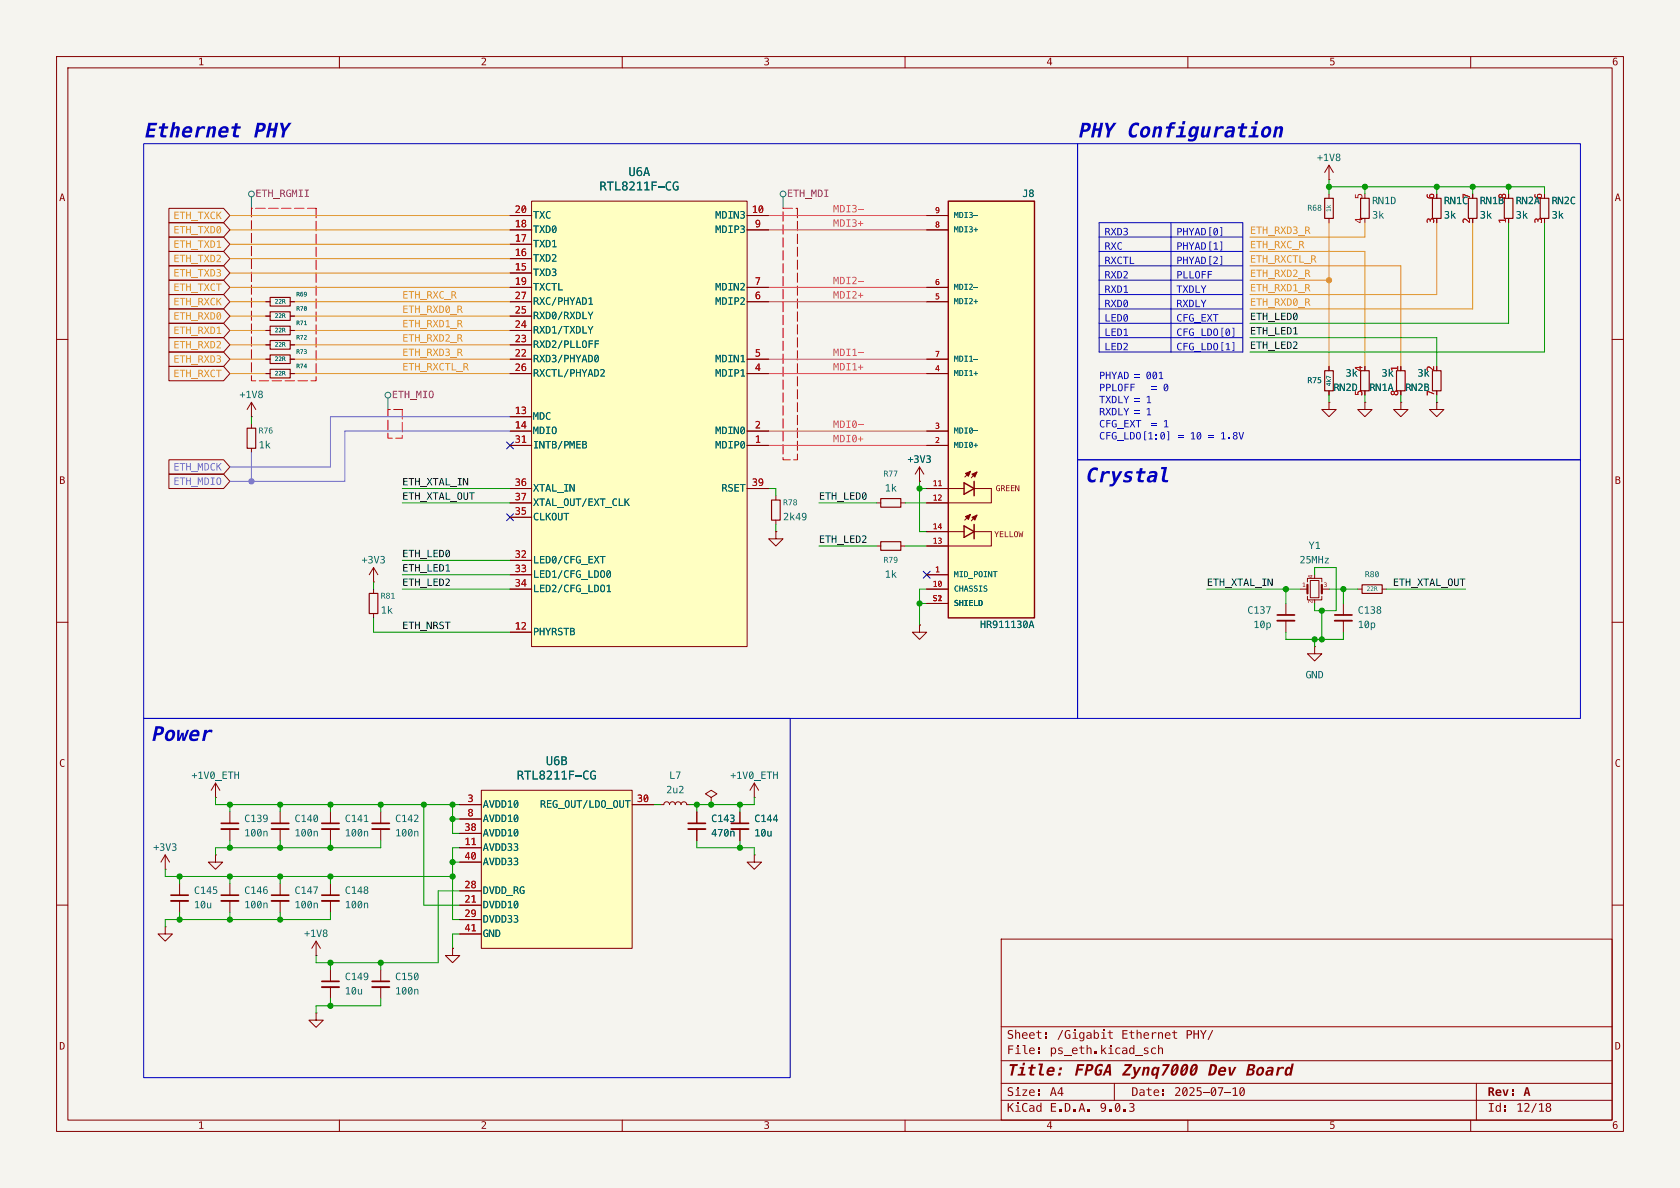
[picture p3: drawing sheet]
<svg xmlns="http://www.w3.org/2000/svg" width="297mm" height="210mm" viewBox="0 0 297 210" stroke-linecap="round" stroke-linejoin="round" font-family="sans-serif">
<path d="M0 0h297v210h-297z" fill="#f5f4ef" stroke="#f5f4ef" stroke-width=".18"/>
<g fill="none" stroke="#840000" stroke-width=".18">
<path d="M10 10h277v190h-277zM12 12h273v186h-273zM60 10v2M110 10v2M160 10v2M210 10v2M260 10v2M10 60h2M285 60h2M10 110h2M285 110h2M10 160h2"/>
<path d="M177 166h108v32h-108zM285 160h2M60 198v2M110 198v2M160 198v2M210 198v2M260 198v2"/>
</g>
<g fill="#840000">
<path d="M205.5 192.6h.3v.4h-.3z"/>
<path d="M205.5 193.4h.3v.3h-.3z"/>
<path d="M219.3 192.3l.1-.1a.56 .56 0 0 1 .6 .2 .56 .56 0 0 1 .1 .6 .53 .53 0 0 1-.2 .7 .53 .53 0 0 1-.7-.1v-.2h.2a.29 .29 0 0 0 .4 .1 .29 .29 0 0 0 .1-.4l-.1-.4-.4 .7h-.2l-.1-.4h.2v.2l.5-.7a.29 .29 0 0 0-.4-.1 .29 .29 0 0 0-.1 .4v.2h-.2z"/>
</g>
<path d="M177 194.5h108" fill="none" stroke="#840000" stroke-width=".18"/>
<g fill="#840000">
<path d="M192.3 196.1h.4v.4h-.4z"/>
<path d="M199.7 195h.2a.41 .41 0 0 1 .6 .1 .41 .41 0 0 1-.2 .6 .47 .47 0 0 1 .2 .7 .47 .47 0 0 1-.7 .1h-.2v-.2l.2 .1a.34 .34 0 0 0 .6-.3 .34 .34 0 0 0-.5-.3v-.2a.29 .29 0 0 0 .4 0 .29 .29 0 0 0 0-.4 .29 .29 0 0 0-.4 0h-.2z"/>
</g>
<path d="M177 191.5h108" fill="none" stroke="#840000" stroke-width=".18"/>
<g fill="#840000">
<path d="M183.5 192.6h.3v.4h-.3z"/>
<path d="M183.5 193.4h.3v.3h-.3z"/>
<path d="M266 195.4h.3v.4h-.3z"/>
<path d="M266 196.2h.3v.3h-.3z"/>
<path d="M273.4 195.1a.43 .43 0 0 1 .7 0 .43 .43 0 0 1-.2 .6 .47 .47 0 0 1 0 .9 .47 .47 0 0 1-.7-.5h.3a.3 .3 0 0 0 .4 .2 .3 .3 0 0 0 0-.4 .3 .3 0 0 0-.4 .1l-.3 .1 .1-.2 .3-.2-.3-.3h.2a.26 .26 0 0 0 .4 .2 .26 .26 0 0 0 0-.4 .26 .26 0 0 0-.4 .1l-.2 .1z"/>
</g>
<path d="M177 187.5h108" fill="none" stroke="#840000" stroke-width=".18"/>
<g fill="#840000">
<path d="M180.8 187.9h.4l-.1 .4h-.4z"/>
<path d="M185.3 188.8a.64 .64 0 0 1 .9-.2 .64 .64 0 0 1 .2 .9h-1a.37 .37 0 0 0 .2 .4 .37 .37 0 0 0 .4-.1l.3-.1-.1 .4h-.1a.69 .69 0 0 1-.9 0 .69 .69 0 0 1-.1-.9h1a.31 .31 0 0 0-.3-.3 .31 .31 0 0 0-.3 .3h-.4z"/>
<path d="M187.3 188.7h.5l-.1 .5h-.5z"/>
<path d="M187.1 189.6h.5l-.1 .5h-.5z"/>
<path d="M182.1 185.3a.5 .5 0 0 1 .6-.1 .5 .5 0 0 1 .2 .6h-.8a.43 .43 0 0 0 .3 .4 .43 .43 0 0 0 .5-.1v.2l-.4 .1a.56 .56 0 0 1-.6-.8h.9a.31 .31 0 0 0-.4-.3 .31 .31 0 0 0-.3 .3h-.2z"/>
<path d="M183.5 185.2h.3v.4h-.3z"/>
<path d="M183.5 186h.3v.3h-.3z"/>
<path d="M202.3 185.2h.7v.2h-.5v.2a.42 .42 0 0 1 .5 .3 .42 .42 0 0 1-.3 .5 .42 .42 0 0 1-.5-.3h.6l.1-.1-.3-.2a.33 .33 0 0 1-.3-.2 .33 .33 0 0 1 0-.4z"/>
<path d="M203.6 185.3l.2-.1a.38 .38 0 0 1 .6 .2 .42 .42 0 0 0-.6 .1 .42 .42 0 0 0 0 .5 .42 .42 0 0 0 .6 .1 .39 .39 0 0 1-.7 .2 .69 .69 0 0 1-.1-1z"/>
<path d="M204.7 184.7h.2v.7l.3-.2a.36 .36 0 0 1 .4 .4v.7h-.2v-.7a.26 .26 0 0 0-.3-.3 .26 .26 0 0 0-.2 .4v.6h-.2z"/>
</g>
<path d="M177 181.5h108" fill="none" stroke="#840000" stroke-width=".18"/>
<g fill="#840000">
<path d="M184.8 182.5h.3v.4h-.3z"/>
<path d="M184.8 183.3h.3v.3h-.3z"/>
<path d="M194.7 182.5h.5v1h.4v.1h-.9v-.1h.3v-.9h-.3z"/>
<path d="M195 182h.2v.3h-.2z"/>
<path d="M196.1 182.2h.2v.3h.4v.1h-.4v.8l.4 .1v.1h-.2a.32 .32 0 0 1-.4-.4v-.6h-.3v-.1h.3z"/>
<path d="M206.1 182.6a.5 .5 0 0 1 .6-.1 .5 .5 0 0 1 .2 .6h-.8a.43 .43 0 0 0 .3 .4 .43 .43 0 0 0 .5-.1v.2l-.4 .1a.56 .56 0 0 1-.6-.8h.9a.31 .31 0 0 0-.4-.3 .31 .31 0 0 0-.3 .3h-.2z"/>
<path d="M207.5 182.2h.2v.3h.4v.1h-.4v.8l.4 .1v.1h-.2a.32 .32 0 0 1-.4-.4v-.6h-.3v-.1h.3z"/>
</g>
<g fill="none" stroke="#840000" stroke-width=".18">
<path d="M234.9 31.8h.1M234.9 29.2v2.6M234.9 34.3v.8M234.9 38.6v.8M234.9 29.2l-.7 1.3M234.9 29.2l.8 1.3M47 58.4h.8M51.3 58.4h.8M44.4 73.7h.1M44.4 71.1l-.7 1.3M44.4 71.1l.8 1.3M44.4 71.1v2.6"/>
<path d="M44.4 74.9v.8M44.4 79.2v.8M234.9 71.1v1.3h1.3l-1.3 1.3-1.2-1.3h1.2M234.9 71.1h.1M234.9 64.8v.7M234.9 69.1v.8M241.3 71.1v1.3h1.3l-1.3 1.3-1.3-1.3h1.3M241.3 71.1h.1M247.6 71.1v1.3h1.3l-1.3 1.3-1.2-1.3h1.2M247.6 71.1h.1M254 71.1v1.3h1.3l-1.3 1.3-1.3-1.3h1.3M254 71.1h.1"/>
<path d="M137.2 94v1.3h1.2l-1.2 1.2-1.3-1.2h1.3M137.2 94h.1M154.9 88.9h.8M159.3 88.9h.7M66 102.9h.1M66 100.3v2.6M66 104.1v.8M66 108.5v.7M66 100.3l-.7 1.3M66 100.3l.8 1.3M162.6 110.5v1.3h1.2l-1.2 1.2-1.3-1.2h1.3M162.6 110.5h.1"/>
<path d="M38.1 138.4l-.8 1.3M38.1 138.4l.8 1.3M38.1 138.4v2.6M133.3 138.4l-.7 1.3M133.3 138.4l.8 1.3M133.3 138.4v2.6M29.2 153.7h.1M29.2 151.1l-.8 1.3M29.2 151.1l.8 1.3M29.2 151.1v2.6M38.1 141h.1M58.4 143.5v2"/>
<path d="M58.4 146.6v2M58.4 156.2v2M58.4 159.3v2M67.3 143.5v2M67.3 146.6v2M116.8 142.2h.5l.2-.3 .4-.2 .3 .2 .2 .3 .1-.3 .4-.2 .3 .2 .2 .3 .1-.3 .4-.2 .3 .2 .2 .3 .1-.3 .4-.2 .4 .2 .1 .3h.5M123.2 143.5v2M123.2 146.6v2M125.7 141l1-.7-1-.6-1 .6 1 .7v1.2M125.7 142.2h.1M133.3 151.1v1.3h1.3l-1.3 1.3-1.2-1.3h1.2M133.3 151.1h.1"/>
<path d="M133.3 141h.1M29.2 163.8v1.3h1.3l-1.3 1.3-1.3-1.3h1.3M29.2 163.8h.1M55.9 179.1v1.2h1.2l-1.2 1.3-1.3-1.3h1.3M55.9 179.1h.1M55.9 168.9h.1M55.9 166.4l-.8 1.2M55.9 166.4l.7 1.2M55.9 166.4v2.5M58.4 171.5v2M58.4 174.5v2M67.3 171.5v2"/>
<path d="M67.3 174.5v2M80 167.6v1.3h1.3l-1.3 1.3-1.3-1.3h1.3M80 167.6h.1M197 191.5v3M261 191.5v6.5"/>
</g>
<g fill="none" stroke="#840000" stroke-width=".2">
<path d="M234.2 35.1h1.5v3.5h-1.5zM240.5 35.1h1.6v3.5h-1.6zM253.2 35.1h1.6v3.5h-1.6zM259.6 35.1h1.5v3.5h-1.5zM265.9 35.1h1.6v3.5h-1.6zM272.3 35.1h1.5v3.5h-1.5zM47.8 57.7h3.5v1.5h-3.5zM43.7 75.7h1.5v3.5h-1.5zM234.2 65.5h1.5v3.6h-1.5zM240.5 65.5h1.6v3.6h-1.6zM246.9 65.5h1.5v3.6h-1.5zM253.2 65.5h1.6v3.6h-1.6z"/>
<path d="M155.7 88.1h3.6v1.6h-3.6zM65.3 104.9h1.5v3.6h-1.5z"/>
</g>
<path d="M56.9 145.5h3M56.9 158.2h3M65.8 145.5h3M121.7 145.5h3M56.9 173.5h3M65.8 173.5h3" fill="none" stroke="#840000" stroke-width=".3"/>
<path d="M56.9 146.6h3M56.9 159.3h3M65.8 146.6h3M121.7 146.6h3M56.9 174.5h3M65.8 174.5h3" fill="none" stroke="#840000" stroke-width=".33"/>
<path d="M85.1 139.7h26.7v27.9h-26.7z" fill="#ffffc2"/>
<g fill="none" stroke="#840000" stroke-width=".18">
<path d="M47 55.9h.8M47 53.3h.8M51.3 55.9h.8M51.3 53.3h.8M47 66h.8M51.3 66h.8M85.1 139.7h26.7v27.9h-26.7zM31.7 156.2v2M31.7 159.3v2M38.1 151.1v1.3h1.3l-1.3 1.3-1.3-1.3h1.3M38.1 151.1h.1M40.6 143.5v2"/>
<path d="M40.6 146.6v2M40.6 156.2v2M40.6 159.3v2M49.5 143.5v2M49.5 146.6v2M49.5 156.2v2M49.5 159.3v2M81.3 142.2h3.8M81.3 144.8h3.8M81.3 147.3h3.8M81.3 149.9h3.8M81.3 152.4h3.8"/>
<path d="M81.3 157.5h3.8M111.8 142.2h3.8M130.8 143.5v2M130.8 146.6v2M81.3 160h3.8M81.3 162.6h3.8M81.3 165.1h3.8"/>
</g>
<path d="M30.2 158.2h3.1M39.1 145.5h3.1M39.1 158.2h3.1M48 145.5h3.1M48 158.2h3.1M129.3 145.5h3" fill="none" stroke="#840000" stroke-width=".3"/>
<path d="M30.2 159.3h3.1M39.1 146.6h3.1M39.1 159.3h3.1M48 146.6h3.1M48 159.3h3.1M129.3 146.6h3" fill="none" stroke="#840000" stroke-width=".33"/>
<path d="M47.8 55.1h3.5v1.5h-3.5zM47.8 52.6h3.5v1.5h-3.5zM47.8 65.3h3.5v1.5h-3.5z" fill="none" stroke="#840000" stroke-width=".2"/>
<path d="M94 35.6h38.1v78.7h-38.1z" fill="#ffffc2"/>
<g fill="none" stroke="#840000" stroke-width=".18">
<path d="M90.2 38.1h3.8M94 35.6h38.1v78.7h-38.1zM132.1 38.1h3.8M90.2 40.6h3.8M90.2 43.2h3.8M90.2 45.7h3.8M90.2 48.3h3.8M90.2 50.8h3.8M90.2 53.3h3.8M90.2 55.9h3.8M90.2 58.4h3.8M132.1 40.6h3.8"/>
<path d="M132.1 50.8h3.8M132.1 53.3h3.8M47 61h.8M47 63.5h.8M51.3 61h.8M51.3 63.5h.8M90.2 61h3.8M90.2 63.5h3.8M90.2 66h3.8M90.2 73.7h3.8M90.2 76.2h3.8M90.2 78.7h3.8"/>
<path d="M132.1 63.5h3.8M132.1 66h3.8M132.1 76.2h3.8M132.1 78.7h3.8M90.2 86.4h3.8M90.2 88.9h3.8M90.2 91.4h3.8M90.2 99.1h3.8M132.1 86.4h3.8M137.2 87.6v.8M137.2 91.9v.8M162.6 85.1h.1"/>
<path d="M162.6 82.6l-.8 1.2M162.6 82.6l.7 1.2M162.6 82.6v2.5M90.2 101.6h3.8M90.2 104.1h3.8M90.2 111.8h3.8M227.3 106.7v2M227.3 109.7v2.1M229.9 104.1h1.2M231.1 102.9v-.7h2.6v.7M231.1 105.4v.6h2.6v-.6M231.6 102.6h1.6v3.1h-1.6z"/>
<path d="M232.4 114.3v1.3h1.3l-1.3 1.2-1.3-1.2h1.3M232.4 114.3h.1M233.7 104.1h1.2M237.5 106.7v2M237.5 109.7v2.1M240 104.1h.8M244.3 104.1h.8"/>
</g>
<path d="M47.8 60.2h3.5v1.5h-3.5zM47.8 62.7h3.5v1.6h-3.5zM136.4 88.4h1.5v3.5h-1.5zM240.8 103.4h3.5v1.5h-3.5z" fill="none" stroke="#840000" stroke-width=".2"/>
<path d="M225.8 108.7h3.1M236 108.7h3" fill="none" stroke="#840000" stroke-width=".3"/>
<path d="M225.8 109.7h3.1M236 109.7h3" fill="none" stroke="#840000" stroke-width=".33"/>
<path d="M231.1 103.4v1.5M233.7 103.4v1.5" fill="none" stroke="#840000" stroke-width=".38"/>
<path d="M167.6 35.6h15.3v73.6h-15.3z" fill="#ffffc2"/>
<path d="M167.6 35.6h15.3v73.6h-15.3zM170.4 85.3l1.8 1.1-1.8 1zM170.4 93l1.8 1-1.8 1zM172.2 85.1v2.5M172.2 92.7v2.6" fill="none" stroke="#840000" stroke-width=".25"/>
<g fill="none" stroke="#840000" stroke-width=".18">
<path d="M29.9 39.4h9.6l1.1 1.2-1.1 1.3h-9.6zM29.9 36.8h9.6l1.1 1.3-1.1 1.3h-9.6zM163.8 38.1h3.8M29.9 52.1h9.6l1.1 1.2-1.1 1.3h-9.6zM29.9 44.4h9.6l1.1 1.3-1.1 1.3h-9.6zM29.9 41.9h9.6l1.1 1.3-1.1 1.3h-9.6zM29.9 54.6h9.6l1.1 1.3-1.1 1.3h-9.6zM29.9 49.5h9.6l1.1 1.3-1.1 1.3h-9.6zM29.9 47h9.6l1.1 1.3-1.1 1.2h-9.6zM29.9 59.7h9.6l1.1 1.3-1.1 1.2h-9.6zM29.9 57.1h9.6l1.1 1.3-1.1 1.3h-9.6zM163.8 40.6h3.8"/>
<path d="M163.8 50.8h3.8M163.8 53.3h3.8M29.9 64.8h9.6l1.1 1.2-1.1 1.3h-9.6zM29.9 62.2h9.6l1.1 1.3-1.1 1.3h-9.6zM163.8 63.5h3.8M163.8 66h3.8M163.8 76.2h3.8M163.8 78.7h3.8M29.9 81.3h9.6l1.1 1.3-1.1 1.2h-9.6zM29.9 83.8h9.6l1.1 1.3-1.1 1.3h-9.6zM154.9 96.5h.8M159.3 96.5h.7"/>
<path d="M163.8 86.4h6.6M163.8 94h6.6M171.6 83.3l-1 1M171.6 90.9l-1 1M172.2 86.4h3.1v2.5h-11.5M172.2 94h3.1v2.5h-11.5M172.7 83.4l-1 1.1M172.7 91.1l-1 1M163.8 106.7h3.8M163.8 101.6h3.8M163.8 104.1h3.8"/>
</g>
<g fill="#840000" stroke="#840000" stroke-width=".18">
<path d="M170.7 83.7l.9-.4-.4 .9z"/>
<path d="M170.7 91.3l.9-.4-.4 .9z"/>
<path d="M171.8 83.8l.9-.4-.4 .9z"/>
<path d="M171.8 91.4l.9-.3-.4 .8z"/>
</g>
<path d="M155.7 95.8h3.6v1.5h-3.6z" fill="none" stroke="#840000" stroke-width=".2"/>
<g fill="none" stroke="#484848" stroke-width=".18">
<path d="M44.4 34.8v2M138.4 34.8v2M68.6 70.4v2"/>
<circle cx="44.5" cy="34.3" r=".51"/>
<circle cx="138.4" cy="34.3" r=".51"/>
<circle cx="68.6" cy="69.9" r=".51"/>
</g>
<path d="M55.9 36.8v30.5h-11.5v-30.5h11.5M141 36.8v44.5h-2.6v-44.5h2.6M71.1 72.4v5.1h-2.5v-5.1h2.5" fill="none" stroke="#f00" stroke-width=".18" stroke-dasharray="1.7 .6"/>
<g fill="#0000c2">
<path d="M195.4 40.3h.3a.35 .35 0 0 1 .5 .3 .35 .35 0 0 1-.3 .4l.4 .6h-.2l-.2-.5-.2-.1h-.1v.6h-.2v-.7h.4a.23 .23 0 0 0 .2-.2 .23 .23 0 0 0-.3-.3h-.1v.5h-.2z"/>
<path d="M196.4 40.3h.2l.3 .5 .3-.5h.2l-.4 .6 .4 .7h-.2l-.3-.6-.4 .6h-.2l.5-.7z"/>
<path d="M197.5 40.3a.69 .69 0 0 1 .8 .4 .69 .69 0 0 1-.2 .8l-.6 .1v-.2a.52 .52 0 0 0 .7-.4 .52 .52 0 0 0-.5-.6v1h-.2z"/>
<path d="M198.6 40.3h.2a.35 .35 0 0 1 .5 .1 .35 .35 0 0 1-.2 .5 .42 .42 0 0 1 .2 .6 .42 .42 0 0 1-.6 .1l-.1-.2h.1a.3 .3 0 0 0 .4 .1 .3 .3 0 0 0 .1-.4 .3 .3 0 0 0-.4-.1v-.2a.26 .26 0 0 0 .4-.1 .26 .26 0 0 0-.1-.3 .26 .26 0 0 0-.4 .1h-.1z"/>
<path d="M208.1 40.3h.4a.42 .42 0 0 1 .4 .5 .42 .42 0 0 1-.6 .3v.5h-.2v-.7h.4a.24 .24 0 0 0 .3-.2 .24 .24 0 0 0-.3-.3h-.2v.5h-.2z"/>
<path d="M209.2 40.3h.1v.5h.5v-.5h.2v1.3h-.2v-.7h-.5v.7h-.1z"/>
<path d="M210.1 40.3h.2l.3 .6 .4-.6h.1l-.4 .7v.6h-.2v-.6z"/>
<path d="M211.6 40.3h.2l.4 1.3h-.2l-.1-.3h-.4l-.1 .3h-.2l.1-.5h.6l-.2-.6-.2 .6h-.2z"/>
<path d="M212.4 40.3a.69 .69 0 0 1 .8 .4 .69 .69 0 0 1-.3 .8l-.5 .1v-.2a.52 .52 0 0 0 .6-.4 .52 .52 0 0 0-.5-.6v1h-.1z"/>
<path d="M213.8 40.2h.4v.1h-.2v1.3h.2v.1h-.4z"/>
<path d="M214.6 40.4l.2-.1a.69 .69 0 0 1 .5 .6 .69 .69 0 0 1-.5 .7l-.3-.3h.2a.25 .25 0 0 0 .4 .1 .25 .25 0 0 0 .1-.3l-.1-.4-.4 .6h-.2v-.4h.2v.3l.4-.7-.3-.1-.1 .5h-.2z"/>
<path d="M215.7 40.2h.4v1.5h-.4v-.1h.2v-1.3h-.2z"/>
<path d="M195.4 42.8h.3a.35 .35 0 0 1 .5 .3 .35 .35 0 0 1-.3 .4l.4 .6h-.2l-.2-.4-.2-.1h-.1v.5h-.2v-.7h.4a.23 .23 0 0 0 .2-.2 .23 .23 0 0 0-.3-.2h-.1v.4h-.2z"/>
<path d="M196.4 42.8h.2l.3 .5 .3-.5h.2l-.4 .6 .4 .7h-.2l-.3-.5-.4 .5h-.2l.5-.7z"/>
<path d="M197.7 42.9h.1a.33 .33 0 0 1 .5 .2l-.1-.1a.5 .5 0 0 0-.5 .5 .5 .5 0 0 0 .5 .5l.1-.1a.35 .35 0 0 1-.2 .3 .35 .35 0 0 1-.4-.2l-.2-.5z"/>
<path d="M208.1 42.8h.4a.42 .42 0 0 1 .4 .6 .42 .42 0 0 1-.6 .2v.5h-.2v-.6h.4a.24 .24 0 0 0 .3-.3 .24 .24 0 0 0-.3-.2h-.2v.5h-.2z"/>
<path d="M209.2 42.8h.1v.5h.5v-.5h.2v1.3h-.2v-.6h-.5v.6h-.1z"/>
<path d="M210.1 42.8h.2l.3 .6 .4-.6h.1l-.4 .8v.5h-.2v-.5z"/>
<path d="M211.6 42.8h.2l.4 1.3h-.2l-.1-.3h-.4l-.1 .3h-.2l.1-.4h.6l-.2-.7-.2 .7h-.2z"/>
<path d="M212.4 42.8a.69 .69 0 0 1 .8 .4 .69 .69 0 0 1-.3 .9h-.5v-.1a.52 .52 0 0 0 .6-.4 .52 .52 0 0 0-.5-.6v1h-.1z"/>
<path d="M213.8 42.7h.4v.1h-.2v1.4h.2v.1h-.4z"/>
<path d="M214.6 43l.5-.2v1.2h.2v.1h-.7v-.1h.3v-1l-.3 .2z"/>
<path d="M215.7 42.7h.4v1.6h-.4v-.1h.2v-1.4h-.2z"/>
<path d="M195.4 45.4h.3a.35 .35 0 0 1 .5 .2 .35 .35 0 0 1-.3 .5l.4 .6h-.2l-.2-.5-.2-.1h-.1v.6h-.2v-.7h.4a.23 .23 0 0 0 .2-.3 .23 .23 0 0 0-.3-.2h-.1v.5h-.2z"/>
<path d="M196.4 45.4h.2l.3 .5 .3-.5h.2l-.4 .6 .4 .7h-.2l-.3-.6-.4 .6h-.2l.5-.7z"/>
<path d="M197.7 45.5l.1-.1a.33 .33 0 0 1 .5 .2l-.1-.1a.5 .5 0 0 0-.5 .5 .5 .5 0 0 0 .5 .5l.1-.1a.35 .35 0 0 1-.2 .3 .35 .35 0 0 1-.4-.1l-.2-.6z"/>
<path d="M198.5 45.4h1v.1h-.4v1.2h-.2v-1.2h-.4z"/>
<path d="M199.7 45.4h.2v1.1h.6v.2h-.8z"/>
<path d="M208.1 45.4h.4a.42 .42 0 0 1 .4 .5 .42 .42 0 0 1-.6 .3v.5h-.2v-.7h.4a.24 .24 0 0 0 .3-.2 .24 .24 0 0 0-.3-.3h-.2v.5h-.2z"/>
<path d="M209.2 45.4h.1v.5h.5v-.5h.2v1.3h-.2v-.7h-.5v.7h-.1z"/>
<path d="M210.1 45.4h.2l.3 .5 .4-.5h.1l-.4 .7v.6h-.2v-.6z"/>
<path d="M211.6 45.4h.2l.4 1.3h-.2l-.1-.4h-.4l-.1 .4h-.2l.1-.5h.6l-.2-.7-.2 .7h-.2z"/>
<path d="M212.4 45.4a.69 .69 0 0 1 .8 .4 .69 .69 0 0 1-.3 .8l-.5 .1v-.2a.52 .52 0 0 0 .6-.4 .52 .52 0 0 0-.5-.6v1h-.1z"/>
<path d="M213.8 45.2h.4v.2h-.2v1.3h.2v.1h-.4z"/>
<path d="M214.5 45.4a.47 .47 0 0 1 .7 .1 .47 .47 0 0 1-.2 .7l-.3 .3h.6v.2h-.8l.6-.9a.31 .31 0 0 0-.2-.3 .31 .31 0 0 0-.4 .1z"/>
<path d="M215.7 45.2h.4v1.6h-.4v-.1h.2v-1.3h-.2z"/>
<path d="M195.4 47.9h.3a.35 .35 0 0 1 .5 .3 .35 .35 0 0 1-.3 .4l.4 .6h-.2l-.2-.5h-.2h-.1v.5h-.2v-.7h.4a.23 .23 0 0 0 .2-.2 .23 .23 0 0 0-.3-.2h-.1v.4h-.2z"/>
<path d="M196.4 47.9h.2l.3 .5 .3-.5h.2l-.4 .6 .4 .7h-.2l-.3-.5-.4 .5h-.2l.5-.7z"/>
<path d="M197.5 47.9a.69 .69 0 0 1 .8 .4 .69 .69 0 0 1-.2 .9h-.6v-.1a.52 .52 0 0 0 .7-.4 .52 .52 0 0 0-.5-.6v1h-.2z"/>
<path d="M198.6 48a.47 .47 0 0 1 .7 .1 .47 .47 0 0 1-.2 .7l-.3 .3h.6v.1h-.8l.6-.9a.31 .31 0 0 0-.2-.3 .31 .31 0 0 0-.4 .2z"/>
<path d="M208.1 47.9h.4a.42 .42 0 0 1 .4 .5 .42 .42 0 0 1-.6 .3v.5h-.2v-.7h.4a.24 .24 0 0 0 .3-.2 .24 .24 0 0 0-.3-.2h-.2v.4h-.2z"/>
<path d="M209.2 47.9h.2v1.2h.6v.1h-.8z"/>
<path d="M210.3 47.9h.2v1.2h.6v.1h-.8z"/>
<path d="M211.4 48l.2-.1a.55 .55 0 0 1 .5 .3 .55 .55 0 0 1 0 .5 .46 .46 0 0 1-.5 .5 .46 .46 0 0 1-.3-.6h.2a.31 .31 0 0 0 0 .4 .31 .31 0 0 0 .4 0l.1-.4a.31 .31 0 0 0-.1-.4 .31 .31 0 0 0-.4-.1v.5h-.2z"/>
<path d="M212.4 47.9h.8v.2h-.6v.3h.6v.2h-.6v.6h-.2z"/>
<path d="M213.5 47.9h.8v.2h-.6v.3h.5v.2h-.5v.6h-.2z"/>
<path d="M195.4 50.5h.3a.35 .35 0 0 1 .5 .2 .35 .35 0 0 1-.3 .4l.4 .7h-.2l-.2-.5-.2-.1h-.1v.6h-.2v-.7h.4a.23 .23 0 0 0 .2-.3 .23 .23 0 0 0-.3-.2h-.1v.5h-.2z"/>
<path d="M196.4 50.5h.2l.3 .4 .3-.4h.2l-.4 .6 .4 .7h-.2l-.3-.6-.4 .6h-.2l.5-.7z"/>
<path d="M197.5 50.5a.69 .69 0 0 1 .8 .3 .69 .69 0 0 1-.2 .9l-.6 .1v-.2a.52 .52 0 0 0 .7-.4 .52 .52 0 0 0-.5-.6v1h-.2z"/>
<path d="M198.7 50.6l.5-.1v1.1h.2v.2h-.7v-.2h.3v-1l-.3 .2z"/>
<path d="M208 50.5h1v.1h-.4v1.2h-.2v-1.2h-.4z"/>
<path d="M209.1 50.5h.2l.3 .4 .3-.4h.2l-.4 .6 .4 .7h-.2l-.3-.6-.4 .6h-.2l.5-.7z"/>
<path d="M210.2 50.5a.69 .69 0 0 1 .8 .3 .69 .69 0 0 1-.2 .9l-.6 .1v-.2a.52 .52 0 0 0 .7-.4 .52 .52 0 0 0-.5-.6v1h-.2z"/>
<path d="M211.4 50.5h.1v1.1h.7v.2h-.8z"/>
<path d="M212.3 50.5h.2l.3 .5 .3-.5h.2l-.4 .7v.6h-.2v-.6z"/>
<path d="M195.4 53h.3a.35 .35 0 0 1 .5 .3 .35 .35 0 0 1-.3 .4l.4 .6h-.2l-.2-.5-.2-.1h-.1v.6h-.2v-.7h.4a.23 .23 0 0 0 .2-.2 .23 .23 0 0 0-.3-.3h-.1v.5h-.2z"/>
<path d="M196.4 53h.2l.3 .5 .3-.5h.2l-.4 .6 .4 .7h-.2l-.3-.6-.4 .6h-.2l.5-.7z"/>
<path d="M197.5 53a.69 .69 0 0 1 .8 .4 .69 .69 0 0 1-.2 .8l-.6 .1v-.2a.52 .52 0 0 0 .7-.4 .52 .52 0 0 0-.5-.6v1h-.2z"/>
<path d="M198.7 53.1l.2-.1a.69 .69 0 0 1 .5 .6 .69 .69 0 0 1-.5 .7l-.3-.3h.2a.25 .25 0 0 0 .4 .1 .25 .25 0 0 0 0-.3v-.4l-.4 .6h-.2v-.4h.2v.3l.4-.7-.3-.1-.1 .5h-.2z"/>
<path d="M208.1 53h.3a.35 .35 0 0 1 .5 .3 .35 .35 0 0 1-.3 .4l.4 .6h-.2l-.2-.5-.2-.1h-.1v.6h-.2v-.7h.4a.23 .23 0 0 0 .2-.2 .23 .23 0 0 0-.3-.3h-.1v.5h-.2z"/>
<path d="M209.1 53h.2l.3 .5 .3-.5h.2l-.4 .6 .4 .7h-.2l-.3-.6-.4 .6h-.2l.5-.7z"/>
<path d="M210.2 53a.69 .69 0 0 1 .8 .4 .69 .69 0 0 1-.2 .8l-.6 .1v-.2a.52 .52 0 0 0 .7-.4 .52 .52 0 0 0-.5-.6v1h-.2z"/>
<path d="M211.4 53h.1v1.1h.7v.2h-.8z"/>
<path d="M212.3 53h.2l.3 .6 .3-.6h.2l-.4 .7v.6h-.2v-.6z"/>
<path d="M195.4 55.5h.2v1.2h.7v.1h-.9z"/>
<path d="M196.5 55.5h.8v.2h-.6v.3h.5v.2h-.5v.5h.6v.1h-.8z"/>
<path d="M197.5 55.5a.69 .69 0 0 1 .8 .4 .69 .69 0 0 1-.2 .9h-.6v-.1a.52 .52 0 0 0 .7-.4 .52 .52 0 0 0-.5-.6v1h-.2z"/>
<path d="M198.7 55.6l.2-.1a.69 .69 0 0 1 .5 .7 .69 .69 0 0 1-.5 .7l-.3-.3h.2a.25 .25 0 0 0 .4 .1 .25 .25 0 0 0 0-.4v-.4l-.4 .7h-.2v-.4h.2v.2l.4-.6-.3-.1-.1 .5h-.2z"/>
<path d="M208.3 55.6a.33 .33 0 0 1 .6 .2l-.1-.1a.5 .5 0 0 0-.5 .5 .5 .5 0 0 0 .5 .5l.1-.1a.35 .35 0 0 1-.3 .3 .35 .35 0 0 1-.3-.2l-.2-.5z"/>
<path d="M209.2 55.5h.8v.2h-.6v.3h.5v.2h-.5v.6h-.2z"/>
<path d="M210.4 55.6h.1a.34 .34 0 0 1 .5 .2l-.1-.1a.42 .42 0 0 0-.5 .1 .42 .42 0 0 0 0 .5 .33 .33 0 0 0 .1 .4 .33 .33 0 0 0 .4 0v-.4h-.2v-.1h.4v.5a.6 .6 0 0 1-.8-.1 .6 .6 0 0 1-.1-.8z"/>
<path d="M211.2 57h1v.1h-1z"/>
<path d="M212.4 55.5h.8v.2h-.6v.3h.6v.2h-.6v.5h.6v.1h-.8z"/>
<path d="M213.4 55.5h.2l.3 .5 .2-.5h.2l-.4 .6 .5 .7h-.2l-.3-.5-.4 .5h-.2l.5-.7z"/>
<path d="M214.4 55.5h1v.2h-.4v1.1h-.2v-1.1h-.4z"/>
<path d="M195.4 58.1h.2v1.1h.7v.2h-.9z"/>
<path d="M196.5 58.1h.8v.1h-.6v.4h.5v.1h-.5v.5h.6v.2h-.8z"/>
<path d="M197.5 58.1a.69 .69 0 0 1 .8 .4 .69 .69 0 0 1-.2 .8l-.6 .1v-.2a.52 .52 0 0 0 .7-.4 .52 .52 0 0 0-.5-.6v1h-.2z"/>
<path d="M198.7 58.2l.5-.1v1.1h.2v.2h-.7v-.2h.3v-1l-.3 .2z"/>
<path d="M208.3 58.2v-.1a.33 .33 0 0 1 .6 .2l-.1-.1a.5 .5 0 0 0-.5 .5 .5 .5 0 0 0 .5 .5l.1-.1a.35 .35 0 0 1-.3 .3 .35 .35 0 0 1-.3-.1l-.2-.6z"/>
<path d="M209.2 58.1h.8v.1h-.6v.4h.5v.1h-.5v.7h-.2z"/>
<path d="M210.4 58.2l.1-.1a.34 .34 0 0 1 .5 .2h-.1a.42 .42 0 0 0-.5 0 .42 .42 0 0 0 0 .6 .33 .33 0 0 0 .1 .3 .33 .33 0 0 0 .4 0v-.3h-.2v-.2h.4v.6a.6 .6 0 0 1-.8-.1 .6 .6 0 0 1-.1-.8z"/>
<path d="M211.2 59.5h1v.2h-1z"/>
<path d="M212.4 58.1h.2v1.1h.6v.2h-.8z"/>
<path d="M213.4 58.1a.69 .69 0 0 1 .8 .4 .69 .69 0 0 1-.2 .8l-.6 .1v-.2a.52 .52 0 0 0 .7-.4 .52 .52 0 0 0-.5-.6v1h-.2z"/>
<path d="M214.6 58.2l.2-.1a.55 .55 0 0 1 .5 .2 .55 .55 0 0 1 0 .6 .46 .46 0 0 1-.5 .5 .46 .46 0 0 1-.3-.7h.2a.31 .31 0 0 0 0 .4 .31 .31 0 0 0 .4 .1l.1-.5a.31 .31 0 0 0-.1-.4 .31 .31 0 0 0-.3 0l-.1 .4h-.2z"/>
<path d="M215.9 57.9h.4v.2h-.2v1.3h.2v.1h-.4z"/>
<path d="M216.8 58.2l.2-.1a.69 .69 0 0 1 .5 .6 .69 .69 0 0 1-.5 .7l-.3-.3h.2a.25 .25 0 0 0 .3 .1 .25 .25 0 0 0 .1-.3v-.4l-.4 .6h-.2l-.1-.4h.2v.3l.4-.7-.3-.1-.1 .5h-.2z"/>
<path d="M217.8 57.9h.4v1.6h-.4v-.1h.3v-1.3h-.3z"/>
<path d="M195.4 60.6h.2v1.2h.7v.1h-.9z"/>
<path d="M196.5 60.6h.8v.2h-.6v.3h.5v.2h-.5v.5h.6v.1h-.8z"/>
<path d="M197.5 60.6a.69 .69 0 0 1 .8 .4 .69 .69 0 0 1-.2 .9h-.6v-.1a.52 .52 0 0 0 .7-.4 .52 .52 0 0 0-.5-.6v1h-.2z"/>
<path d="M198.6 60.7a.47 .47 0 0 1 .7 .1 .47 .47 0 0 1-.2 .7l-.3 .3h.6v.1h-.8l.6-.9a.31 .31 0 0 0-.2-.3 .31 .31 0 0 0-.4 .2z"/>
<path d="M208.3 60.7a.33 .33 0 0 1 .6 .1h-.1a.5 .5 0 0 0-.5 .5 .5 .5 0 0 0 .5 .5l.1-.1a.35 .35 0 0 1-.3 .3 .35 .35 0 0 1-.3-.2l-.2-.5z"/>
<path d="M209.2 60.6h.8v.2h-.6v.3h.5v.2h-.5v.6h-.2z"/>
<path d="M210.4 60.7h.1a.34 .34 0 0 1 .5 .2l-.1-.1a.42 .42 0 0 0-.5 .1 .42 .42 0 0 0 0 .5 .33 .33 0 0 0 .1 .3 .33 .33 0 0 0 .4 0v-.3h-.2v-.2h.4v.6a.6 .6 0 0 1-.8-.1 .6 .6 0 0 1-.1-.8z"/>
<path d="M211.2 62.1h1v.1h-1z"/>
<path d="M212.4 60.6h.2v1.2h.6v.1h-.8z"/>
<path d="M213.4 60.6a.69 .69 0 0 1 .8 .4 .69 .69 0 0 1-.2 .9h-.6v-.1a.52 .52 0 0 0 .7-.4 .52 .52 0 0 0-.5-.6v1h-.2z"/>
<path d="M214.6 60.7l.2-.1a.55 .55 0 0 1 .5 .3 .55 .55 0 0 1 0 .5 .46 .46 0 0 1-.5 .5 .46 .46 0 0 1-.3-.6h.2a.31 .31 0 0 0 0 .4 .31 .31 0 0 0 .4 0l.1-.4a.31 .31 0 0 0-.1-.4 .31 .31 0 0 0-.3-.1l-.1 .5h-.2z"/>
<path d="M215.9 60.5h.4v.1h-.2v1.3h.2v.2h-.4z"/>
<path d="M216.7 60.8l.5-.2v1.2h.3v.1h-.7v-.1h.2v-1l-.3 .1z"/>
<path d="M217.8 60.5h.4v1.6h-.4v-.2h.3v-1.3h-.3z"/>
</g>
<path d="M194.3 39.4h25.4v22.8h-25.4zM207 39.4v22.8M194.3 41.9h25.4M194.3 44.5h25.4M194.3 47h25.4M194.3 49.5h25.4M194.3 52.1h25.4M194.3 54.6h25.4M194.3 57.2h25.4M194.3 59.7h25.4" fill="none" stroke="#0000c2" stroke-width=".18"/>
<g fill="none" stroke="#009600" stroke-width=".18">
<path d="M234.9 31.8v2.5M234.9 33h38.1v1.3M241.3 33v1.3M254 33v1.3M260.3 33v1.3M266.7 33v1.3M266.7 39.4v17.8h-45.7M273 39.4v22.8h-52M221 59.7h33v5.1M44.4 73.7v1.2M234.9 69.9v1.2M241.3 69.9v1.2"/>
<path d="M247.6 69.9v1.2M254 69.9v1.2M71.1 88.9h19.1M71.1 86.4h19.1M71.1 99.1h19.1M135.9 86.4h1.3v1.2M137.2 92.7v1.3M144.8 88.9h10.1M144.8 96.5h10.1M160 88.9h3.8M160 96.5h3.8M162.6 86.4h1.2"/>
<path d="M162.6 85.1v8.9h1.2M66 102.9v1.2M66 109.2v2.6h24.2M71.1 104.1h19.1M71.1 101.6h19.1M162.6 106.7h1.2M163.8 104.1h-1.2v6.4M213.4 104.1h16.5M227.3 111.8v1.2h10.2v-1.2M227.3 104.1v2.6M232.4 101.6v-1.3h3.8v7.7h-3.8v-1.3M232.4 113v1.3"/>
<path d="M233.7 108v5M234.9 104.1h5.1M237.5 104.1v2.6M245.1 104.1h14M29.2 153.7v1.2h50.8M31.7 154.9v1.3M38.1 141v1.2h43.2M40.6 142.2v1.3M40.6 148.6v1.3M40.6 154.9v1.3M49.5 142.2v1.3M49.5 148.6v1.3"/>
<path d="M49.5 154.9v1.3M58.4 142.2v1.3M58.4 148.6v1.3M58.4 154.9v1.3M67.3 148.6v1.3h-29.2v1.2M67.3 142.2v1.3M74.9 142.2v17.8h6.4M80 142.2v5.1h1.3M80 152.4h1.3M80 144.8h1.3M81.3 157.5h-3.8v12.7h-21.6v-1.3M81.3 149.9h-1.3v12.7h1.3"/>
<path d="M115.6 142.2h1.2M123.2 148.6v1.3h10.1v1.2M123.2 142.2v1.3M130.8 142.2v1.3M130.8 148.6v1.3M133.3 141v1.2h-11.4M31.7 161.3v1.3M40.6 161.3v1.3M49.5 161.3v1.3M58.4 161.3v1.3h-29.2v1.2M58.4 170.2v1.3M58.4 176.5v1.3"/>
<path d="M67.3 176.5v1.3h-11.4v1.3M67.3 170.2v1.3M81.3 165.1h-1.3v2.5"/>
</g>
<g fill="none" stroke="#df8e1d" stroke-width=".18">
<path d="M40.6 38.1h49.6M234.9 39.4v25.4M241.3 39.4v2.5h-20.3M254 39.4v12.7h-33M260.3 39.4v15.2h-39.3M40.6 50.8h49.6M40.6 58.4h6.4M40.6 55.9h6.4M40.6 53.3h6.4M40.6 43.2h49.6M40.6 48.3h49.6M40.6 45.7h49.6"/>
<path d="M40.6 40.6h49.6M52.1 58.4h38.1M52.1 55.9h38.1M52.1 53.3h38.1M221 49.5h13.9M221 47h26.6v17.8M221 44.5h20.3v20.3M40.6 61h6.4M40.6 63.5h6.4M40.6 66h6.4M52.1 61h38.1M52.1 63.5h38.1"/>
<path d="M52.1 66h38.1"/>
</g>
<path d="M135.9 38.1h27.9M135.9 40.6h27.9M135.9 53.3h27.9M135.9 50.8h27.9M135.9 76.2h27.9M135.9 78.7h27.9M135.9 63.5h27.9M135.9 66h27.9" fill="none" stroke="#e64553" stroke-width=".18"/>
<path d="M90.2 76.2h-29.2v8.9h-20.4M90.2 73.7h-31.8v8.9h-17.8M44.4 80v5.1" fill="none" stroke="#8839ef" stroke-width=".18"/>
<path d="M89.6 78.1l1.2 1.2M90.8 78.1l-1.2 1.2M89.6 90.8l1.2 1.2M90.8 90.8l-1.2 1.2M163.2 101l1.2 1.2M164.4 101l-1.2 1.2" fill="none" stroke="#000084" stroke-width=".18"/>
<g fill="#0000c2">
<path d="M203.5 68.7h.9v.2h-.9z"/>
<path d="M203.5 68.3h.9v.2h-.9z"/>
<path d="M202.3 76.2h.4v.2h-.3v1.3h.3v.1h-.4z"/>
<path d="M206.3 76.2h.4v1.6h-.4v-.1h.2v-1.3h-.2z"/>
<path d="M219 76.4h.1l.3 1.1 .3-1.1h.2l-.3 1.3h-.3z"/>
<path d="M41 22.3h.5l.1-.5h.5l-.2 .5h.7l-.1 .4h-.6l-.2 1.1 .6 .1-.1 .4h-.4a.47 .47 0 0 1-.6-.1 .47 .47 0 0 1 0-.6l.2-.9h-.5z"/>
<path d="M205.3 82.6h1l-.4 2.1 .1 .2h.5v.4h-.6a.52 .52 0 0 1-.5-.3 .52 .52 0 0 1 0-.6l.3-1.5h-.5z"/>
<path d="M209.1 21.4h.5l-.2 .6h-.4z"/>
<path d="M221.9 21.4h.5l-.1 .6h-.5z"/>
<path d="M223.3 22.6a.81 .81 0 0 1 1.2-.2 .81 .81 0 0 1 .2 1.1 .87 .87 0 0 1-.9 .9 .87 .87 0 0 1-.9-.8l.5-.1a.38 .38 0 0 0 .4 .5 .38 .38 0 0 0 .4-.5 .44 .44 0 0 0 .1-.5 .44 .44 0 0 0-.5-.3l-.2 .3-.2 .5h-.5l.2-.6z"/>
<path d="M225.4 22.3h.5v.3a.52 .52 0 0 1 .6-.3 .52 .52 0 0 1 .3 .7l-.3 1.3h-.5l.3-1.3a.27 .27 0 0 0-.3-.3 .27 .27 0 0 0-.2 .3l-.3 1.3h-.5z"/>
</g>
<path d="M25.4 25.4h165.1v101.6h-165.1zM190.5 25.4h88.9v55.9h-88.9zM190.5 81.3h88.9v45.7h-88.9zM25.4 127h114.3v63.5h-114.3z" fill="none" stroke="#0000c2" stroke-width=".18"/>
<g fill="none" stroke="#840000" stroke-width=".18">
<path d="M90.2 38.1h3.8M132.1 38.1h3.8M163.8 38.1h3.8M47 53.3h.8M47 58.4h.8M47 55.9h.8M51.3 53.3h.8M51.3 58.4h.8M51.3 55.9h.8M90.2 40.6h3.8M90.2 50.8h3.8M90.2 53.3h3.8"/>
<path d="M90.2 58.4h3.8M90.2 55.9h3.8M90.2 43.2h3.8M90.2 45.7h3.8M90.2 48.3h3.8M132.1 40.6h3.8M132.1 50.8h3.8M132.1 53.3h3.8M163.8 40.6h3.8M163.8 50.8h3.8M163.8 53.3h3.8M47 63.5h.8"/>
<path d="M47 66h.8M47 61h.8M51.3 63.5h.8M51.3 66h.8M51.3 61h.8M90.2 63.5h3.8M90.2 66h3.8M90.2 76.2h3.8M90.2 78.7h3.8M90.2 61h3.8M90.2 73.7h3.8M132.1 63.5h3.8"/>
<path d="M132.1 66h3.8M132.1 76.2h3.8M132.1 78.7h3.8M163.8 63.5h3.8M163.8 66h3.8M163.8 76.2h3.8M163.8 78.7h3.8M234.9 64.8v.7M234.9 69.1v.8M90.2 86.4h3.8M90.2 88.9h3.8M90.2 91.4h3.8"/>
<path d="M90.2 99.1h3.8M132.1 86.4h3.8M137.2 94h.1M162.6 85.1h.1M163.8 86.4h3.8M163.8 88.9h3.8M163.8 94h3.8M163.8 96.5h3.8M90.2 101.6h3.8M90.2 104.1h3.8M90.2 111.8h3.8M162.6 110.5h.1"/>
<path d="M163.8 106.7h3.8M163.8 101.6h3.8M163.8 104.1h3.8M81.3 142.2h3.8M81.3 144.8h3.8M81.3 147.3h3.8M81.3 149.9h3.8M81.3 152.4h3.8M81.3 157.5h3.8M111.8 142.2h3.8M123.2 143.5v2M123.2 146.6v2"/>
<path d="M130.8 143.5v2M130.8 146.6v2M80 167.6h.1M81.3 160h3.8M81.3 162.6h3.8M81.3 165.1h3.8"/>
</g>
<circle cx="234.9" cy="49.5" r=".46" fill="#df8e1d" stroke="#df8e1d" stroke-width=".18"/>
<g fill="#009600" stroke="#009600" stroke-width=".18">
<circle cx="162.6" cy="86.4" r=".46"/>
<circle cx="232.4" cy="113" r=".46"/>
<circle cx="233.7" cy="113" r=".46"/>
<circle cx="237.5" cy="104.1" r=".46"/>
<circle cx="233.7" cy="108" r=".46"/>
<circle cx="162.6" cy="106.7" r=".46"/>
<circle cx="130.8" cy="142.2" r=".46"/>
<circle cx="130.8" cy="149.9" r=".46"/>
<circle cx="123.2" cy="142.2" r=".46"/>
<circle cx="125.7" cy="142.2" r=".46"/>
<circle cx="266.7" cy="33" r=".46"/>
<circle cx="254" cy="33" r=".46"/>
<circle cx="260.3" cy="33" r=".46"/>
<circle cx="241.3" cy="33" r=".46"/>
<circle cx="234.9" cy="33" r=".46"/>
<circle cx="227.3" cy="104.1" r=".46"/>
<circle cx="31.7" cy="162.6" r=".46"/>
<circle cx="31.7" cy="154.9" r=".46"/>
<circle cx="40.6" cy="162.6" r=".46"/>
<circle cx="40.6" cy="154.9" r=".46"/>
<circle cx="40.6" cy="149.9" r=".46"/>
<circle cx="49.5" cy="154.9" r=".46"/>
<circle cx="49.5" cy="162.6" r=".46"/>
<circle cx="40.6" cy="142.2" r=".46"/>
<circle cx="67.3" cy="170.2" r=".46"/>
<circle cx="58.4" cy="177.8" r=".46"/>
<circle cx="58.4" cy="154.9" r=".46"/>
<circle cx="67.3" cy="142.2" r=".46"/>
<circle cx="74.9" cy="142.2" r=".46"/>
<circle cx="58.4" cy="142.2" r=".46"/>
<circle cx="49.5" cy="142.2" r=".46"/>
<circle cx="58.4" cy="149.9" r=".46"/>
<circle cx="49.5" cy="149.9" r=".46"/>
<circle cx="58.4" cy="170.2" r=".46"/>
<circle cx="80" cy="154.9" r=".46"/>
<circle cx="80" cy="152.4" r=".46"/>
<circle cx="80" cy="142.2" r=".46"/>
<circle cx="80" cy="144.8" r=".46"/>
</g>
<circle cx="44.4" cy="85.1" r=".46" fill="#8839ef" stroke="#8839ef" stroke-width=".18"/>
<g font-size="3.5" fill="#0000c2">
<text x="25.4" y="25.3">Ethernet</text>
<text x="44.7" y="25.3">PHY</text>
<text x="190.5" y="25.3">PHY Configuration</text>
<text x="191.8" y="86.3">Crystal</text>
<text x="26.7" y="132">Power</text>
</g>
<g font-size="2.8" fill="#840000">
<text x="178" y="190.9">Title:</text>
<text x="189.8" y="190.9">FPGA Zynq7000</text>
<text x="213.4" y="190.9">Dev Board</text>
</g>
<g font-size="2.1" fill="#006464">
<text x="106" y="34.3">RTL8211F-CG</text>
<text x="111.1" y="31.7">U6A</text>
<text x="96.5" y="135.9">U6B</text>
<text x="91.4" y="138.4">RTL8211F-CG</text>
</g>
<g font-size="2.1" fill="#840000">
<text x="178" y="184.2">Sheet:</text>
<text x="186.8" y="184.2">/Gigabit</text>
<text x="198.2" y="184.2">Ethernet</text>
<text x="209.6" y="184.2">PHY/</text>
<text x="178" y="186.9">File:</text>
<text x="185.6" y="186.9">ps_eth.kicad_sch</text>
<text x="178" y="197.1">KiCad</text>
<text x="178" y="194.3">Size:</text>
<text x="185.6" y="197.1">E.D.A.</text>
<text x="185.6" y="194.3">A4</text>
<text x="194.4" y="197.1">9.0.3</text>
<text x="200" y="194.3">Date:</text>
<text x="207.6" y="194.3">2025-07-10</text>
<text x="263" y="194.3">Rev:</text>
<text x="263" y="197.1">Id:</text>
<text x="268.1" y="197.1">12/18</text>
<text x="269.3" y="194.3">A</text>
</g>
<g font-size="1.8" fill="#840000">
<text x="35" y="12.1">1</text>
<text x="85" y="12.1">2</text>
<text x="135" y="12.1">3</text>
<text x="185" y="12.1">4</text>
<text x="235" y="12.1">5</text>
<text x="285" y="12.1">6</text>
<text x="10.5" y="36.1">A</text>
<text x="285.5" y="36.1">A</text>
<text x="10.5" y="86.1">B</text>
<text x="285.5" y="86.1">B</text>
<text x="10.5" y="136.1">C</text>
<text x="285.5" y="136.1">C</text>
<text x="10.5" y="186.1">D</text>
<text x="285.5" y="186.1">D</text>
<text x="35" y="200.1">1</text>
<text x="85" y="200.1">2</text>
<text x="135" y="200.1">3</text>
<text x="185" y="200.1">4</text>
<text x="235" y="200.1">5</text>
<text x="285" y="200.1">6</text>
</g>
<g font-size="1.8" fill="#006464">
<text x="232.8" y="29">+1V8</text>
<text x="180.7" y="35.3">J8</text>
<text x="94.2" y="39.1">TXC</text>
<text x="94.2" y="41.7">TXD0</text>
<text x="126.5" y="39.1">MDIN3</text>
<text x="126.5" y="41.7">MDIP3</text>
<text x="242.6" y="36.6">RN1D</text>
<text x="242.6" y="39.1">3k</text>
<text x="255.3" y="36.6">RN1C</text>
<text x="255.3" y="39.1">3k</text>
<text x="261.6" y="36.6">RN1B</text>
<text x="261.6" y="39.1">3k</text>
<text x="268" y="36.6">RN2A</text>
<text x="268" y="39.1">3k</text>
<text x="274.3" y="36.6">RN2C</text>
<text x="274.3" y="39.1">3k</text>
<text x="94.2" y="44.2">TXD1</text>
<text x="94.2" y="46.8">TXD2</text>
<text x="94.2" y="49.3">TXD3</text>
<text x="94.2" y="51.8">TXCTL</text>
<text x="126.5" y="51.8">MDIN2</text>
<text x="94.2" y="54.4">RXC/PHYAD1</text>
<text x="94.2" y="56.9">RXD0/RXDLY</text>
<text x="94.2" y="59.5">RXD1/TXDLY</text>
<text x="126.5" y="54.4">MDIP2</text>
<text x="94.2" y="62">RXD2/PLLOFF</text>
<text x="94.2" y="64.5">RXD3/PHYAD0</text>
<text x="126.5" y="64.5">MDIN1</text>
<text x="42.3" y="70.9">+1V8</text>
<text x="94.2" y="67.1">RXCTL/PHYAD2</text>
<text x="126.5" y="67.1">MDIP1</text>
<text x="235.8" y="69.6">RN2D</text>
<text x="237.9" y="67.1">3k</text>
<text x="242.1" y="69.6">RN1A</text>
<text x="244.2" y="67.1">3k</text>
<text x="248.5" y="69.6">RN2B</text>
<text x="250.6" y="67.1">3k</text>
<text x="94.2" y="74.7">MDC</text>
<text x="94.2" y="77.2">MDIO</text>
<text x="126.5" y="77.2">MDIN0</text>
<text x="45.7" y="79.8">1k</text>
<text x="94.2" y="79.8">INTB/PMEB</text>
<text x="126.5" y="79.8">MDIP0</text>
<text x="160.4" y="82.3">+3V3</text>
<text x="94.2" y="87.4">XTAL_IN</text>
<text x="94.2" y="89.9">XTAL_OUT/EXT_CLK</text>
<text x="127.5" y="87.4">RSET</text>
<text x="156.4" y="87.4">1k</text>
<text x="94.2" y="92.5">CLKOUT</text>
<text x="138.4" y="92.5">2k49</text>
<text x="63.9" y="100.1">+3V3</text>
<text x="94.2" y="100.1">LED0/CFG_EXT</text>
<text x="229.7" y="100.1">25MHz</text>
<text x="231.3" y="97.6">Y1</text>
<text x="94.2" y="102.6">LED1/CFG_LDO0</text>
<text x="94.2" y="105.2">LED2/CFG_LDO1</text>
<text x="156.4" y="102.6">1k</text>
<text x="67.3" y="109">1k</text>
<text x="94.2" y="112.8">PHYRSTB</text>
<text x="173.3" y="111.5">HR911130A</text>
<text x="220.5" y="109">C137</text>
<text x="221.6" y="111.5">10p</text>
<text x="240" y="109">C138</text>
<text x="240" y="111.5">10p</text>
<text x="230.8" y="120.4">GND</text>
<text x="33.8" y="138.2">+1V0_ETH</text>
<text x="85.3" y="143.3">AVDD10</text>
<text x="95.5" y="143.3">REG_OUT/LDO_OUT</text>
<text x="117.8" y="140.7">2u2</text>
<text x="118.3" y="138.2">L7</text>
<text x="129.1" y="138.2">+1V0_ETH</text>
<text x="43.2" y="145.8">C139</text>
<text x="43.2" y="148.4">100n</text>
<text x="52.1" y="145.8">C140</text>
<text x="52.1" y="148.4">100n</text>
<text x="61" y="145.8">C141</text>
<text x="61" y="148.4">100n</text>
<text x="69.8" y="145.8">C142</text>
<text x="69.8" y="148.4">100n</text>
<text x="85.3" y="145.8">AVDD10</text>
<text x="85.3" y="148.4">AVDD10</text>
<text x="125.7" y="145.8">C143</text>
<text x="125.7" y="148.4">470n</text>
<text x="133.3" y="145.8">C144</text>
<text x="133.3" y="148.4">10u</text>
<text x="27.1" y="150.9">+3V3</text>
<text x="85.3" y="150.9">AVDD33</text>
<text x="85.3" y="153.4">AVDD33</text>
<text x="34.3" y="158.5">C145</text>
<text x="34.3" y="161.1">10u</text>
<text x="43.2" y="158.5">C146</text>
<text x="43.2" y="161.1">100n</text>
<text x="52.1" y="158.5">C147</text>
<text x="52.1" y="161.1">100n</text>
<text x="61" y="158.5">C148</text>
<text x="61" y="161.1">100n</text>
<text x="85.3" y="158.5">DVDD_RG</text>
<text x="85.3" y="161.1">DVDD10</text>
<text x="53.7" y="166.1">+1V8</text>
<text x="85.3" y="163.6">DVDD33</text>
<text x="85.3" y="166.1">GND</text>
<text x="61" y="173.8">C149</text>
<text x="69.8" y="173.8">C150</text>
<text x="61" y="176.3">10u</text>
<text x="69.8" y="176.3">100n</text>
</g>
<g font-size="1.8" fill="#840084">
<text x="45.1" y="35.3">ETH_RGMII</text>
<text x="139.1" y="35.3">ETH_MDI</text>
<text x="69.3" y="70.9">ETH_MIO</text>
</g>
<g font-size="1.8" fill="#a90000">
<text x="241" y="35.2" transform="rotate(-90 241 35.2)">5</text>
<text x="253.7" y="35.2" transform="rotate(-90 253.7 35.2)">6</text>
<text x="260.1" y="35.2" transform="rotate(-90 260.1 35.2)">7</text>
<text x="266.4" y="35.2" transform="rotate(-90 266.4 35.2)">8</text>
<text x="272.8" y="35.2" transform="rotate(-90 272.8 35.2)">6</text>
<text x="91" y="37.8">20</text>
<text x="91" y="40.4">18</text>
<text x="132.9" y="37.8">10</text>
<text x="133.5" y="40.4">9</text>
<text x="241" y="39.5" transform="rotate(-90 241 39.5)">4</text>
<text x="253.7" y="39.5" transform="rotate(-90 253.7 39.5)">3</text>
<text x="260.1" y="39.5" transform="rotate(-90 260.1 39.5)">2</text>
<text x="266.4" y="39.5" transform="rotate(-90 266.4 39.5)">1</text>
<text x="272.8" y="39.5" transform="rotate(-90 272.8 39.5)">3</text>
<text x="91" y="42.9">17</text>
<text x="91" y="45.5">16</text>
<text x="91" y="48">15</text>
<text x="91" y="50.5">19</text>
<text x="91" y="53.1">27</text>
<text x="133.5" y="50.5">7</text>
<text x="133.5" y="53.1">6</text>
<text x="91" y="55.6">25</text>
<text x="91" y="58.2">24</text>
<text x="91" y="60.7">23</text>
<text x="91" y="63.2">22</text>
<text x="91" y="65.8">26</text>
<text x="133.5" y="63.2">5</text>
<text x="133.5" y="65.8">4</text>
<text x="241" y="65.7" transform="rotate(-90 241 65.7)">4</text>
<text x="247.4" y="65.7" transform="rotate(-90 247.4 65.7)">1</text>
<text x="253.7" y="65.7" transform="rotate(-90 253.7 65.7)">2</text>
<text x="241" y="70" transform="rotate(-90 241 70)">5</text>
<text x="247.4" y="70" transform="rotate(-90 247.4 70)">8</text>
<text x="253.7" y="70" transform="rotate(-90 253.7 70)">7</text>
<text x="91" y="73.4">13</text>
<text x="91" y="75.9">14</text>
<text x="133.5" y="75.9">2</text>
<text x="91" y="78.5">31</text>
<text x="133.5" y="78.5">1</text>
<text x="91" y="86.1">36</text>
<text x="91" y="88.6">37</text>
<text x="132.9" y="86.1">39</text>
<text x="91" y="91.2">35</text>
<text x="91" y="98.8">32</text>
<text x="91" y="101.3">33</text>
<text x="91" y="103.9">34</text>
<text x="91" y="111.5">12</text>
<text x="82.7" y="142">3</text>
<text x="112.6" y="142">30</text>
<text x="82.1" y="147.1">38</text>
<text x="82.1" y="149.6">11</text>
<text x="82.7" y="144.5">8</text>
<text x="82.1" y="152.1">40</text>
<text x="82.1" y="157.2">28</text>
<text x="82.1" y="159.8">21</text>
<text x="82.1" y="162.3">29</text>
<text x="82.1" y="164.8">41</text>
</g>
<g font-size="1.8" fill="#df8e1d">
<text x="30.7" y="41.8">ETH_TXD0</text>
<text x="30.7" y="39.2">ETH_TXCK</text>
<text x="221" y="41.6">ETH_RXD3_R</text>
<text x="30.7" y="46.8">ETH_TXD2</text>
<text x="30.7" y="44.3">ETH_TXD1</text>
<text x="221" y="44.1">ETH_RXC_R</text>
<text x="221" y="46.6">ETH_RXCTL_R</text>
<text x="30.7" y="51.9">ETH_TXCT</text>
<text x="30.7" y="49.4">ETH_TXD3</text>
<text x="71.1" y="53">ETH_RXC_R</text>
<text x="221" y="51.7">ETH_RXD1_R</text>
<text x="221" y="49.2">ETH_RXD2_R</text>
<text x="30.7" y="54.5">ETH_RXCK</text>
<text x="30.7" y="57">ETH_RXD0</text>
<text x="30.7" y="59.5">ETH_RXD1</text>
<text x="71.1" y="55.5">ETH_RXD0_R</text>
<text x="71.1" y="58.1">ETH_RXD1_R</text>
<text x="221" y="54.3">ETH_RXD0_R</text>
<text x="30.7" y="64.6">ETH_RXD3</text>
<text x="30.7" y="62.1">ETH_RXD2</text>
<text x="71.1" y="60.6">ETH_RXD2_R</text>
<text x="71.1" y="65.7">ETH_RXCTL_R</text>
<text x="71.1" y="63.2">ETH_RXD3_R</text>
<text x="30.7" y="67.2">ETH_RXCT</text>
</g>
<g font-size="1.8" fill="#e64553">
<text x="147.3" y="40.3">MDI3+</text>
<text x="147.3" y="37.8">MDI3-</text>
<text x="147.3" y="53">MDI2+</text>
<text x="147.3" y="50.5">MDI2-</text>
<text x="147.3" y="65.7">MDI1+</text>
<text x="147.3" y="63.2">MDI1-</text>
<text x="147.3" y="75.9">MDI0-</text>
<text x="147.3" y="78.4">MDI0+</text>
</g>
<g font-size="1.8" fill="#0f0f0f">
<text x="221" y="56.8">ETH_LED0</text>
<text x="221" y="59.3">ETH_LED1</text>
<text x="221" y="61.9">ETH_LED2</text>
<text x="71.1" y="86">ETH_XTAL_IN</text>
<text x="71.1" y="88.6">ETH_XTAL_OUT</text>
<text x="144.8" y="88.6">ETH_LED0</text>
<text x="71.1" y="101.3">ETH_LED1</text>
<text x="71.1" y="98.7">ETH_LED0</text>
<text x="144.8" y="96.2">ETH_LED2</text>
<text x="71.1" y="103.8">ETH_LED2</text>
<text x="213.4" y="103.8">ETH_XTAL_IN</text>
<text x="246.2" y="103.8">ETH_XTAL_OUT</text>
<text x="71.1" y="111.4">ETH_NRST</text>
</g>
<g font-size="1.8" fill="#0000c2">
<text x="194.3" y="67.5">PHYAD = 001</text>
<text x="194.3" y="69.7">PPLOFF =</text>
<text x="194.3" y="71.8">TXDLY = 1</text>
<text x="205.6" y="69.7">0</text>
<text x="194.3" y="73.9">RXDLY = 1</text>
<text x="194.3" y="76.1">CFG_EXT =</text>
<text x="205.6" y="76.1">1</text>
<text x="194.3" y="78.2">CFG_LDO[1:0]</text>
<text x="208.2" y="78.2">= 10</text>
<text x="213.6" y="78.2">= 1.8V</text>
</g>
<g font-size="1.8" fill="#8839ef">
<text x="30.7" y="83.7">ETH_MDCK</text>
<text x="30.7" y="86.2">ETH_MDIO</text>
</g>
<g font-size="1.4" fill="#a90000">
<text x="165.3" y="37.8">9</text>
<text x="165.3" y="40.4">8</text>
<text x="165.3" y="50.5">6</text>
<text x="165.3" y="53.1">5</text>
<text x="165.3" y="63.2">7</text>
<text x="165.3" y="65.8">4</text>
<text x="165.3" y="75.9">3</text>
<text x="165.3" y="78.5">2</text>
<text x="164.9" y="86.1">11</text>
<text x="164.9" y="88.6">12</text>
<text x="164.9" y="93.7">14</text>
<text x="164.9" y="96.3">13</text>
<text x="165.3" y="101.3">1</text>
<text x="164.9" y="106.4">S1</text>
<text x="164.9" y="103.9">10</text>
<text x="165.8" y="106.4">2</text>
</g>
<g font-size="1.4" fill="#006464">
<text x="168.7" y="38.9">MDI3-</text>
<text x="168.7" y="41.5">MDI3+</text>
<text x="231.1" y="37.7">R68</text>
<text x="168.7" y="51.6">MDI2-</text>
<text x="168.7" y="54.2">MDI2+</text>
<text x="168.7" y="64.3">MDI1-</text>
<text x="168.7" y="66.9">MDI1+</text>
<text x="231.1" y="68.1">R75</text>
<text x="45.7" y="77">R76</text>
<text x="168.7" y="77">MDI0-</text>
<text x="168.7" y="79.6">MDI0+</text>
<text x="138.4" y="89.7">R78</text>
<text x="156.2" y="84.6">R77</text>
<text x="156.2" y="99.9">R79</text>
<text x="67.3" y="106.2">R81</text>
<text x="168.7" y="107.5">SHIELD</text>
<text x="168.7" y="102.4">MID_POINT</text>
<text x="168.7" y="105">CHASSIS</text>
<text x="241.3" y="102.4">R80</text>
</g>
<g font-size="1.4" fill="#840000">
<text x="176" y="87.2">GREEN</text>
<text x="175.8" y="95.4">YELLOW</text>
</g>
<g font-size="1.1" fill="#006464">
<text x="235.6" y="37.5" transform="rotate(-90 235.6 37.5)">1k</text>
<text x="48.6" y="54">22R</text>
<text x="52.4" y="52.7">R69</text>
<text x="48.6" y="59">22R</text>
<text x="48.6" y="56.5">22R</text>
<text x="52.4" y="57.8">R71</text>
<text x="52.4" y="55.2">R70</text>
<text x="48.6" y="61.6">22R</text>
<text x="48.6" y="64.1">22R</text>
<text x="52.4" y="65.4">R74</text>
<text x="52.4" y="60.3">R72</text>
<text x="52.4" y="62.9">R73</text>
<text x="48.6" y="66.7">22R</text>
<text x="235.6" y="68.3" transform="rotate(-90 235.6 68.3)">4k7</text>
<text x="241.6" y="104.8">22R</text>
</g>
<g font-size="1.1" fill="#a90000">
<text x="230.2" y="103.9">1</text>
<text x="232.2" y="106.7" transform="rotate(-90 232.2 106.7)">2</text>
<text x="232.2" y="102.2" transform="rotate(-90 232.2 102.2)">4</text>
<text x="234" y="103.9">3</text>
</g>
</svg>
